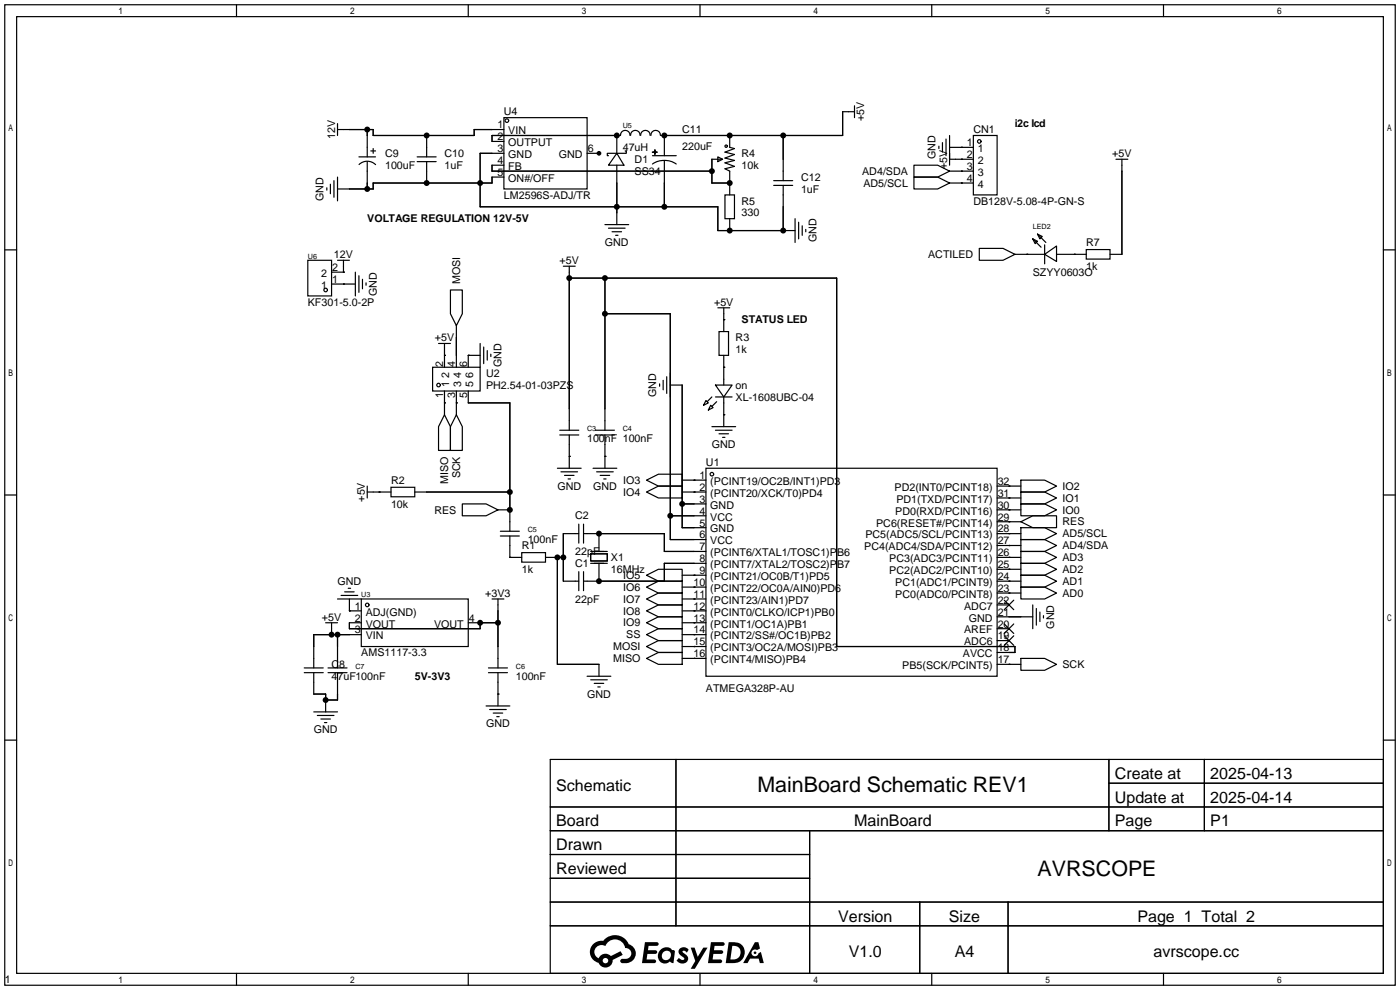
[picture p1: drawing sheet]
<svg xmlns="http://www.w3.org/2000/svg" width="299mm" height="212mm" viewBox="0 0 299 212" stroke-linecap="round" stroke-linejoin="round" font-family="sans-serif">
<g fill="#000">
<path d="M137.8 201.4h1.7a1.31 1.31 0 0 1 1.2 .2 .4 .4 0 0 1-.3 .5l-1.8 .1-.1 .9h1.6a.4 .4 0 0 1 .4 .4 .4 .4 0 0 1-.5 .4h-1.6l-.2 1.2h1.4a.46 .46 0 0 1 .5 0 .46 .46 0 0 1 .1 .5l-.4 .2h-2.6zM145.3 202.7a1.3 1.3 0 0 1 1.9 .3l-.4 .6a.54 .54 0 0 0-.9-.2l.1 .2a1.34 1.34 0 0 1 .9 1.8 1.47 1.47 0 0 1-2.3-.1l.5-.6 .8 .5a.31 .31 0 0 0 .4-.3 .31 .31 0 0 0-.3-.4 1.12 1.12 0 0 1-.7-1.8zM147.6 202.5h.9l.6 2 1.2-2h.9l-2.7 4.6h-.9l1-1.7zM151.9 201.4h1.7a1.32 1.32 0 0 1 1.2 .2 .39 .39 0 0 1-.3 .5l-1.8 .1-.1 .9h1.6a.4 .4 0 0 1 .4 .4 .4 .4 0 0 1-.4 .4h-1.7l-.2 1.2h1.4a.46 .46 0 0 1 .5 0 .46 .46 0 0 1 .1 .5l-.4 .2h-2.6zM161.3 201.4h.8l.3 1.3-.6 .4a.75 .75 0 0 0-1.1 .3 .75 .75 0 0 0 .5 1 .75 .75 0 0 0 .9-.7l.5-.2 .6 2.3h-.8l-.3-.9h-1.8l-.5 .9h-1z"/>
<path d="M126.8 201.8a2.37 2.37 0 0 0 1.1 4 1.54 1.54 0 0 0 1.8 1 1.54 1.54 0 0 0 1.2-1.6l2.2-1.1-.5-.8-2 1a1.57 1.57 0 0 0-2.7 .5 1.5 1.5 0 0 1-.7-2.1 1.5 1.5 0 0 1 2.2-.5 2.23 2.23 0 0 1 2.3-1.4 2.23 2.23 0 0 1 2 1.8 1.16 1.16 0 0 1 1.2 1.1 1.16 1.16 0 0 1-1.1 1.2h-.7a.47 .47 0 0 0-.5 .4 .47 .47 0 0 0 .4 .5 2.17 2.17 0 0 0 2.5-.9 2.17 2.17 0 0 0-.3-2.7l-.8-.4a3.2 3.2 0 0 0-5.5-.7l-1.1 .1zM128.8 205.3a.6 .6 0 0 1 1.2 0 .6 .6 0 0 1-1.2 0z"/>
<path d="M141.2 203a1.6 1.6 0 0 0-.3 2.3 1.6 1.6 0 0 0 2.3 .2l.7 .3 .3-2.4-.1-.3-.5-.1a1.58 1.58 0 0 0-2.4 0zM141.8 203.5a.98 .98 0 0 1 1.6 .4 .98 .98 0 0 1-1.1 1.3 .94 .94 0 0 1-.9-.7 .94 .94 0 0 1 .4-1z"/>
<path d="M155.7 201.4l-.6 4.4h1.5a2.27 2.27 0 0 0 2.6-2.2 2.27 2.27 0 0 0-2.7-2.2zM156.5 202.1a1.5 1.5 0 0 1 1.8 1.6 1.5 1.5 0 0 1-1.9 1.4h-.3z"/>
<circle cx="78.5" cy="27.7" r=".63"/>
<circle cx="91.2" cy="39.1" r=".63"/>
<circle cx="91.2" cy="29" r=".63"/>
<circle cx="102.6" cy="39.1" r=".63"/>
<circle cx="128" cy="32.8" r=".51"/>
<circle cx="131.8" cy="29" r=".63"/>
<circle cx="142" cy="29" r=".63"/>
<circle cx="152.1" cy="36.6" r=".63"/>
<circle cx="156" cy="39.1" r=".63"/>
<circle cx="156" cy="29" r=".63"/>
<circle cx="167.4" cy="29" r=".63"/>
<circle cx="78.5" cy="40.4" r=".63"/>
<circle cx="121.7" cy="59.4" r=".63"/>
<circle cx="129.3" cy="59.4" r=".63"/>
<circle cx="131.8" cy="44.2" r=".63"/>
<circle cx="142" cy="44.2" r=".63"/>
<circle cx="156" cy="49.3" r=".63"/>
<circle cx="167.4" cy="49.3" r=".63"/>
<circle cx="129.3" cy="67.1" r=".63"/>
<circle cx="109" cy="105.2" r=".63"/>
<circle cx="109" cy="109" r=".63"/>
<circle cx="119.1" cy="119.1" r=".63"/>
<circle cx="120.4" cy="119.1" r=".63"/>
<circle cx="128" cy="114" r=".63"/>
<circle cx="143.3" cy="110.2" r=".63"/>
<circle cx="145.8" cy="107.7" r=".63"/>
<circle cx="70.9" cy="135.6" r=".63"/>
<circle cx="72.1" cy="135.6" r=".63"/>
<circle cx="102.6" cy="133.1" r=".63"/>
<circle cx="106.4" cy="133.1" r=".63"/>
<circle cx="128" cy="124.2" r=".63"/>
<circle cx="69.6" cy="149.6" r=".63"/>
<circle cx="161.4" cy="203.6" r=".28"/>
</g>
<g fill="none" stroke="#000" stroke-width=".25">
<path d="M1 1h297.2v209.6h-297.2zM3.6 3.6h292.1v204.4h-292.1zM50.5 1v2.6M100.1 1v2.6M149.6 1v2.6M199.1 1v2.6M248.7 1v2.6M70.6 39.4v2M71.4 38.6v3.6M72.1 26.4v2.6M72.1 37.8v5.1M72.1 27.7h7.7v1.3h21.5v-1.3h6.4"/>
<path d="M76.7 33.5h3.6M76.7 35.2a2.54 2.54 0 0 1 3.6 0M78.5 27.7v5.8M78.5 34.5v5.9M79.2 32.3h1.1M79.8 31.8v1M89.2 33.5h4M89.2 34.5h4M91.2 29v4.5M91.2 34.5v4.6M107.7 25.1h17.8v15.3h-17.8zM107.7 32.8h-5.1v11.4h50.8v5.1h16.5"/>
<path d="M107.7 35.3h-2.5v1.3h46.9M107.7 37.8h-2.5v1.3h-25.4v1.3h-7.7M125.5 32.8h2.5M131.8 32.8l1.5 2.5h-3.3zM131.8 29v3.8M131.8 35.3v12.7M132.6 29h-27.4v1.2h2.5M132.6 28.9a1.01 1.01 0 0 1 1-1 1.01 1.01 0 0 1 1 1M133.6 32.3h.3v.5h-4.1v.5h.2M134.8 28.9a1.01 1.01 0 0 1 1-1 1.01 1.01 0 0 1 1 1M136.9 28.9a1.01 1.01 0 0 1 1-1 1.01 1.01 0 0 1 1 1M139.1 28.9a1.01 1.01 0 0 1 1-1 1.01 1.01 0 0 1 1 1"/>
<path d="M139.4 32.5h1.1zM139.4 33.3h5.1M140 32v1zM142 34.3l1.6 .2 .9 .6M142 34.3l-1.1 .1-1.5 .7M142 29v4.3M142 34.3v9.9M153.4 33.5l1 .5-1 .5zM154.4 34h-2.3v5.1h3.9M156 29v2.5l1 .3-2.1 .7 2.1 .5-2.1 .8 2.1 .5-2.1 .5 2.1 .8-2.1 .5 1.1 .5v5.1M165.4 39.6h4M165.4 38.6h4"/>
<path d="M167.4 29v9.6M167.4 39.6v9.7M182.6 23.9h-2.5v5.1h-38.9M182.6 22.6v2.5M195.3 35.3h5.1l2.5 1.3-2.5 1.2h-5.1zM195.3 37.8h5.1l2.5 1.3-2.5 1.3h-5.1zM200.7 31.2v.6M201.4 30.5v2M202.2 29.7v3.6M202.9 34h5.1M202.9 39.1h5.1M202.9 36.6h5.1"/>
<path d="M202.9 31.5h5.1M202.9 29v6.3M205.5 31.5h.1M205.5 34h.1M205.5 36.6h.1M205.5 39.1h.1M208 29h5.1v12.7h-5.1zM238.5 34h2.5M239.8 34v20.4h-2.6M1 53.4h2.6M65.8 55.6h5.1v7.6h-5.1zM69.8 40.1v.5"/>
<path d="M70.9 58.2h2.5M72.1 55.6h2.6M73.4 58.2h.1M73.4 55.6v2.6M75.9 58.2v5M76.7 58.9v3.6M77.5 59.7v2M120.4 56.9h2.5M121.7 59.4h57.1v78.8h38.1v1.2h-3.8M121.7 56.9v35M129.3 59.4v32.5M129.3 48h5.1"/>
<path d="M130 48.8h3.6M130.8 49.5h2M131.6 50.3h.5M154.9 41.7h2.1v5h-2.1zM156 46.7v2.6M169.9 46.7v5.1M170.7 47.5v3.6M171.4 48.3v2M172.2 49v.5M209.3 53.1h5.1l2.5 1.3-2.5 1.2h-5.1zM216.9 54.4h6.4M219.5 54.4h.1"/>
<path d="M220.7 51.1l1 .5-.5 .5zM220.7 51.1l1.8 1.7M221.7 50l1.1 .5-.6 .6zM221.7 50l1.8 1.8M223.3 54.4l2.5-1.8v3.3zM223.3 52.3v4.1M225.8 54.4h6.4M229.6 54.4h.1M232.2 53.3h5v2.1h-5zM295.7 53.4h2.5M70.9 60.7h5M73.4 60.7h.1"/>
<path d="M78.2 60.5v.5M92.5 78.5h10.1v5.1h-10.1zM93.7 73.4h2.6M95 75.9h.1M95 73.4v5.1M96.3 62h2.5v5.1l-1.3 2.5-1.2-2.5zM97.5 69.6v8.9M100.1 75.9h.1M100.1 75.9v2.6M100.1 75.9h2.5M102.6 73.4v5.1M103.4 74.2v3.5"/>
<path d="M104.1 74.9v2.1M104.9 75.7v.5M129.3 67.1h14v48.2h7.6M153.4 65.8h2.6M153.7 70.9h2v5h-2zM154.7 68.3h.1M154.7 78.5h.1M154.7 65.8v5.1M154.7 75.9v6.4M95 88.6l1.3 2.6v5.1h-2.6v-5.1zM95 86.1h.1M95 83.6v5"/>
<path d="M97.5 88.6l1.3 2.6v5.1h-2.5v-5.1zM97.5 86.1h.1M97.5 83.6v5M100.1 83.6v2.5h8.9v27.4M119.6 93h4.1M119.6 91.9h4.1M121.7 97.5h.1M121.7 93v7.1M127.3 93h4M127.3 91.9h4M129.3 97.5h.1M129.3 93v7.1"/>
<path d="M141 82v.5M141.7 81.3v2M142.5 80.5v3.6M143.3 82.3h2.5v30.5h5.1M150.9 85.6l.5 .5-1 .5zM151.9 86.6l.5 .5-1 .5zM152.1 84.8l-1 1.1M152.1 91.2h5.1M152.9 82.3h3.6l-1.8 2.5zM152.9 91.9h3.6M152.9 84.8h3.6M153.2 85.9l-1.1 1"/>
<path d="M153.7 92.7h2M154.4 93.5h.5M154.7 88.6h.1M154.7 84.8v6.4M1 105.8h2.6M78.5 105.2h5.1M78.5 103.9v2.5M81 105.2h.1M83.6 104.1h5v2.1h-5zM88.6 105.2h20.4M98.8 107.7h5.1l2.5 1.3-2.5 1.2h-5.1zM106.4 109h2.6"/>
<path d="M106.9 114.6h4.1M106.9 113.5h4.1M109 119.1h.1M109 119.1h2.5M109 114.6v4.5M111.5 118.1h5.1v2h-5.1zM116.6 119.1h3.8M119.1 119.1v22.9h8.9v2.5M119.1 100.1h5.1M119.9 100.8h3.5M120.6 101.6h2.1M121.4 102.4h.5"/>
<path d="M123.7 114h-3.3v10.2h3.3M123.7 112v4.1M124.7 114h17.3v3.9h8.9M124.7 112v4.1M126.2 118.4h3.6v1.5h-3.6zM126.2 117.9h3.6M126.7 100.1h5.1M127.5 100.8h3.6M128 114v3.9M128.3 101.6h2M129 102.4h.5M138.2 102.6l2.5-1.3h5.1v2.6h-5.1z"/>
<path d="M138.2 105.2l2.5-1.3h5.1v2.5h-5.1zM143.3 110.2h7.6M145.8 107.7h5.1M145.8 105.2h5.1M145.8 102.6h5.1M148.3 102.6h.1M148.3 105.2h.1M150.9 100.1h62.2v44.4h-62.2zM213.1 103.9h5.1M213.1 106.4h5.1M213.1 109h5.1M213.1 111.5h5.1"/>
<path d="M213.1 114h5.1M213.1 116.6h5.1M213.1 119.1h5.1M215.6 119.1h.1M215.6 116.6h.1M215.6 114h.1M215.6 109h.1M215.6 106.4h.1M215.6 103.9h.1M215.6 111.5h.1M218.2 117.9h5.1l2.5 1.2-2.5 1.3h-5.1zM218.2 115.3h5.1l2.5 1.3-2.5 1.3h-5.1z"/>
<path d="M218.2 112.8h5.1l2.5 1.2-2.5 1.3h-5.1zM218.2 107.7h5.1l2.5 1.3-2.5 1.2h-5.1zM218.2 105.2h5.1l2.5 1.2-2.5 1.3h-5.1zM218.2 102.6h5.1l2.5 1.3-2.5 1.3h-5.1zM218.2 111.5l2.5-1.3h5.1v2.6h-5.1zM295.7 105.8h2.5M69.6 133.1h2.5M70.9 133.1v2.5M72.1 128h5.1M72.1 135.6v7.1M72.9 127.3h3.6M73.7 126.5h2"/>
<path d="M74.4 125.7h.5M74.7 130.6h.1M74.7 130.6h2.5M74.7 128v2.6M77.2 128h22.9v10.2h-22.9zM77.2 133.1h-2.5v1.3h27.9v-1.3M77.2 135.6h-10.1v7.1M100.1 133.1h6.3M105.2 128h2.5M106.4 128v14.7M123.7 122.2v4M124.7 122.2v4"/>
<path d="M126.2 120.4h3.6M128 120.4v3.8M138.2 130.6l2.5-1.3h5.1v2.5h-5.1zM138.2 133.1l2.5-1.3h5.1v2.6h-5.1zM138.2 135.6l2.5-1.2h5.1v2.5h-5.1zM138.2 138.2l2.5-1.3h5.1v2.5h-5.1zM138.2 122.9l2.5-1.2h5.1v2.5h-5.1zM138.2 125.5l2.5-1.3h5.1v2.5h-5.1zM138.2 128l2.5-1.3h5.1v2.6h-5.1zM145.8 138.2h5.1M145.8 135.6h5.1M145.8 133.1h5.1"/>
<path d="M145.8 130.6h5.1M145.8 128h5.1M145.8 125.5h5.1M145.8 122.9h5.1M148.3 130.6h.1M148.3 133.1h.1M148.3 135.6h.1M148.3 138.2h.1M148.3 122.9h.1M148.3 125.5h.1M148.3 128h.1M150.9 120.4h-8.9v3.8h-17.3"/>
<path d="M213.1 121.7h5.1M213.1 124.2h5.1M213.1 126.7h5.1M213.1 129.3h2.5M213.1 131.8h7.6M213.1 134.4h2.5M213.1 136.9h2.5M214.6 128.3l2.1 2M214.6 133.4l2.1 2M214.6 135.9l2.1 2M215.6 126.7h.1M215.6 124.2h.1"/>
<path d="M215.6 121.7h.1M216.7 128.3l-2.1 2M216.7 133.4l-2.1 2M216.7 135.9l-2.1 2M218.2 125.5h5.1l2.5 1.2-2.5 1.3h-5.1zM218.2 122.9h5.1l2.5 1.3-2.5 1.3h-5.1zM218.2 120.4h5.1l2.5 1.3-2.5 1.2h-5.1zM220.7 129.3v5.1M221.5 130v3.6M222.2 130.8v2M223 131.6v.5M1 158.2h2.6"/>
<path d="M65 143.8h4.1M65 142.7h4.1M67.1 143.8v4.5h2.5v3.8M67.1 152.1h5M67.8 152.9h3.6M68.6 153.7h2M69.3 154.4h.5M70.1 143.8h4.1M70.1 142.7h4.1M72.1 143.8v5.8h-2.5M103.9 150.9h5.1M104.4 143.8h4.1"/>
<path d="M104.4 142.7h4.1M104.6 151.6h3.6M105.4 152.4h2M106.2 153.2h.5M106.4 148.3h.1M106.4 143.8v7.1M125.5 144.5h5.1M126.2 145.3h3.6M127 146.1h2M127.8 146.8h.5M138.2 140.7l2.5-1.3h5.1v2.6h-5.1zM145.8 140.7h5.1"/>
<path d="M148.3 140.7h.1M213.1 142h5.1M215.6 142h.1M218.2 140.7h5.1l2.5 1.3-2.5 1.3h-5.1zM295.7 158.2h2.5M117.6 162.3h178.1v45.7h-178.1zM117.6 172.5h178.1M117.6 177.5h178.1M144.5 162.3v35.6M173 177.5v30.5M237 162.3v15.2M237 167.4h58.7"/>
<path d="M257.4 162.3v15.2M117.6 182.6h55.4M117.6 192.8h178.1M117.6 187.7h55.4M117.6 197.9h178.1M196.6 192.8v15.2M215.4 192.8v15.2M50.5 208v2.6M100.1 208v2.6M149.6 208v2.6M199.1 208v2.6M248.7 208v2.6"/>
<circle cx="108.3" cy="25.8" r=".38"/>
<circle cx="155.2" cy="31.2" r=".25"/>
<circle cx="209.3" cy="30.2" r=".38"/>
<circle cx="69.6" cy="62" r=".38"/>
<circle cx="93.7" cy="82.3" r=".38"/>
<circle cx="152.1" cy="101.3" r=".38"/>
<circle cx="78.5" cy="129.3" r=".38"/>
</g>
<g font-size="4.6">
<text x="161.9" y="169.3">MainBoard Schematic REV1</text>
<text x="221.8" y="187.1">AVRSCOPE</text>
</g>
<g font-size="3.4">
<text x="238.3" y="166.5">Create at</text>
<text x="258.7" y="166.5">2025-04-13</text>
<text x="118.9" y="169">Schematic</text>
<text x="238.3" y="171.6">Update at</text>
<text x="258.7" y="171.6">2025-04-14</text>
<text x="118.9" y="176.6">Board</text>
<text x="182.6" y="176.6">MainBoard</text>
<text x="238.3" y="176.6">Page</text>
<text x="258.7" y="176.6">P1</text>
<text x="118.9" y="181.7">Drawn</text>
<text x="118.9" y="186.8">Reviewed</text>
<text x="179.1" y="197">Version</text>
<text x="202.8" y="197">Size</text>
<text x="243.1" y="197">Page 1 Total 2</text>
<text x="181.4" y="204.6">V1.0</text>
<text x="204" y="204.6">A4</text>
<text x="246.5" y="204.6">avrscope.cc</text>
</g>
<g font-size="2.3">
<text x="71.7" y="29.7" transform="rotate(-90 71.7 29.7)">12V</text>
<text x="106.3" y="27.4">1</text>
<text x="106.3" y="30">2</text>
<text x="107.7" y="24.7">U4</text>
<text x="108.6" y="28.7">VIN</text>
<text x="145.8" y="28.5">C11</text>
<text x="184.7" y="25.9" transform="rotate(-90 184.7 25.9)">+5V</text>
<text x="208" y="28.5">CN1</text>
<text x="216.9" y="27.2">i2c lcd</text>
<text x="82.3" y="33.6">C9</text>
<text x="95" y="33.6">C10</text>
<text x="106.3" y="32.5">3</text>
<text x="106.3" y="35.1">4</text>
<text x="108.6" y="31.2">OUTPUT</text>
<text x="108.6" y="33.8">GND</text>
<text x="119.5" y="33.8">GND</text>
<text x="125.6" y="32.5">6</text>
<text x="133.1" y="32.3">47uH</text>
<text x="135.6" y="34.8">D1</text>
<text x="145.8" y="32">220uF</text>
<text x="158.5" y="33.6">R4</text>
<text x="199.9" y="34" transform="rotate(-90 199.9 34)">GND</text>
<text x="206.6" y="31.2">1</text>
<text x="206.6" y="33.8">2</text>
<text x="209" y="32.5">1</text>
<text x="209" y="35.1">2</text>
<text x="237.7" y="33.6">+5V</text>
<text x="82.3" y="36.1">100uF</text>
<text x="95" y="36.1">1uF</text>
<text x="106.3" y="37.6">5</text>
<text x="108.6" y="36.3">FB</text>
<text x="108.6" y="38.9">ON#/OFF</text>
<text x="135.6" y="37.4">SS34</text>
<text x="158.5" y="36.1">10k</text>
<text x="171.2" y="38.6">C12</text>
<text x="171.2" y="41.2">1uF</text>
<text x="184.3" y="37.4">AD4/SDA</text>
<text x="184.5" y="39.9">AD5/SCL</text>
<text x="202.5" y="36.1" transform="rotate(-90 202.5 36.1)">+5V</text>
<text x="206.6" y="36.3">3</text>
<text x="206.6" y="38.9">4</text>
<text x="209" y="37.6">3</text>
<text x="209" y="40.1">4</text>
<text x="69.1" y="42.9" transform="rotate(-90 69.1 42.9)">GND</text>
<text x="78.5" y="47.5">VOLTAGE REGULATION 12V-5V</text>
<text x="107.7" y="42.4">LM2596S-ADJ/TR</text>
<text x="158.5" y="43.7">R5</text>
<text x="158.5" y="46.3">330</text>
<text x="208" y="43.7">DB128V-5.08-4P-GN-S</text>
<text x="129.3" y="52.6">GND</text>
<text x="174.5" y="51.8" transform="rotate(-90 174.5 51.8)">GND</text>
<text x="232.2" y="52.6">R7</text>
<text x="68.7" y="59.2">2</text>
<text x="71" y="57.9">2</text>
<text x="71.4" y="55.1">12V</text>
<text x="119.6" y="56.4">+5V</text>
<text x="198.4" y="55.1">ACTILED</text>
<text x="220.7" y="59">SZYY0603O</text>
<text x="232.2" y="57.7">1k</text>
<text x="65.8" y="65.3">KF301-5.0-2P</text>
<text x="68.7" y="61.7">1</text>
<text x="71" y="60.5">1</text>
<text x="80.5" y="63.2" transform="rotate(-90 80.5 63.2)">GND</text>
<text x="98.3" y="60.7" transform="rotate(-90 98.3 60.7)">MOSI</text>
<text x="152.6" y="65.3">+5V</text>
<text x="158.5" y="69.1">STATUS LED</text>
<text x="92.9" y="72.9">+5V</text>
<text x="157.2" y="72.9">R3</text>
<text x="157.2" y="75.5">1k</text>
<text x="94.7" y="78.4" transform="rotate(-90 94.7 78.4)">2</text>
<text x="96" y="82.6" transform="rotate(-90 96 82.6)">1</text>
<text x="96" y="80.7" transform="rotate(-90 96 80.7)">2</text>
<text x="97.3" y="78.4" transform="rotate(-90 97.3 78.4)">4</text>
<text x="98.6" y="82.6" transform="rotate(-90 98.6 82.6)">3</text>
<text x="98.6" y="80.7" transform="rotate(-90 98.6 80.7)">4</text>
<text x="99.8" y="78.4" transform="rotate(-90 99.8 78.4)">6</text>
<text x="101.1" y="82.6" transform="rotate(-90 101.1 82.6)">5</text>
<text x="101.1" y="80.7" transform="rotate(-90 101.1 80.7)">6</text>
<text x="103.9" y="80.5">U2</text>
<text x="103.9" y="83.1">PH2.54-01-03PZS</text>
<text x="107.2" y="78.5" transform="rotate(-90 107.2 78.5)">GND</text>
<text x="157.2" y="83.1">on</text>
<text x="94.7" y="85" transform="rotate(-90 94.7 85)">1</text>
<text x="97.3" y="85" transform="rotate(-90 97.3 85)">3</text>
<text x="99.8" y="85" transform="rotate(-90 99.8 85)">5</text>
<text x="140.2" y="84.8" transform="rotate(-90 140.2 84.8)">GND</text>
<text x="157.2" y="85.6">XL-1608UBC-04</text>
<text x="125.5" y="94.5">100nF 100nF</text>
<text x="152.1" y="95.8">GND</text>
<text x="150.9" y="99.6">U1</text>
<text x="78" y="107.2" transform="rotate(-90 78 107.2)">+5V</text>
<text x="83.6" y="103.4">R2</text>
<text x="95.8" y="103.4" transform="rotate(-90 95.8 103.4)">MISO</text>
<text x="98.3" y="102.2" transform="rotate(-90 98.3 102.2)">SCK</text>
<text x="119.1" y="104.7">GND</text>
<text x="126.7" y="104.7">GND</text>
<text x="133.2" y="103.4">IO3</text>
<text x="133.2" y="105.9">IO4</text>
<text x="149.5" y="107.4">3</text>
<text x="149.5" y="104.9">2</text>
<text x="149.5" y="102.4">1</text>
<text x="151.8" y="106.2">(PCINT20/XCK/T0)PD4</text>
<text x="151.8" y="103.6">(PCINT19/OC2B/INT1)PD3</text>
<text x="191.2" y="104.9">PD2(INT0/PCINT18)</text>
<text x="191.6" y="107.4">PD1(TXD/PCINT17)</text>
<text x="213.2" y="103.6">32</text>
<text x="213.2" y="106.2">31</text>
<text x="227.1" y="107.2">IO1</text>
<text x="227.1" y="104.7">IO2</text>
<text x="83.6" y="108.5">10k</text>
<text x="92.8" y="109.8">RES</text>
<text x="122.9" y="111">C2</text>
<text x="149.5" y="112.5">5</text>
<text x="149.5" y="110">4</text>
<text x="151.8" y="113.8">GND</text>
<text x="151.8" y="111.3">VCC</text>
<text x="151.8" y="108.7">GND</text>
<text x="187.3" y="112.5">PC6(RESET#/PCINT14)</text>
<text x="191.3" y="110">PD0(RXD/PCINT16)</text>
<text x="213.2" y="108.7">30</text>
<text x="213.2" y="111.3">29</text>
<text x="213.2" y="113.8">28</text>
<text x="227.1" y="109.8">IO0</text>
<text x="227.1" y="112.3">RES</text>
<text x="111.5" y="117.4">R1</text>
<text x="112.8" y="116.1">100nF</text>
<text x="122.9" y="118.6">22pF</text>
<text x="130.6" y="119.9">X1</text>
<text x="149.5" y="117.6">7</text>
<text x="149.5" y="115.1">6</text>
<text x="151.8" y="118.9">(PCINT6/XTAL1/TOSC1)PB6</text>
<text x="151.8" y="116.3">VCC</text>
<text x="184.7" y="117.6">PC4(ADC4/SDA/PCINT12)</text>
<text x="185" y="115.1">PC5(ADC5/SCL/PCINT13)</text>
<text x="213.2" y="116.3">27</text>
<text x="213.2" y="118.9">26</text>
<text x="227.1" y="119.9">AD3</text>
<text x="227.1" y="117.4">AD4/SDA</text>
<text x="227.1" y="114.8">AD5/SCL</text>
<text x="72.1" y="125">GND</text>
<text x="111.5" y="122.5">1k</text>
<text x="122.9" y="121.2">C1</text>
<text x="130.6" y="122.5">16MHz</text>
<text x="133.2" y="123.7">IO5</text>
<text x="148.2" y="125.2">10</text>
<text x="149.5" y="122.7">9</text>
<text x="149.5" y="120.1">8</text>
<text x="151.8" y="124">(PCINT21/OC0B/T1)PD5</text>
<text x="151.8" y="121.4">(PCINT7/XTAL2/TOSC2)PB7</text>
<text x="190.1" y="120.1">PC3(ADC3/PCINT11)</text>
<text x="190.1" y="122.7">PC2(ADC2/PCINT10)</text>
<text x="191.3" y="125.2">PC1(ADC1/PCINT9)</text>
<text x="213.2" y="121.4">25</text>
<text x="213.2" y="124">24</text>
<text x="227.1" y="125">AD1</text>
<text x="227.1" y="122.5">AD2</text>
<text x="75.8" y="130.3">1</text>
<text x="78.2" y="131.6">ADJ(GND)</text>
<text x="103.7" y="127.5">+3V3</text>
<text x="122.9" y="128.8">22pF</text>
<text x="133.2" y="131.3">IO8</text>
<text x="133.2" y="126.3">IO6</text>
<text x="133.2" y="128.8">IO7</text>
<text x="148.2" y="130.3">12</text>
<text x="148.2" y="127.8">11</text>
<text x="151.8" y="131.6">(PCINT0/CLKO/ICP1)PB0</text>
<text x="151.8" y="129">(PCINT23/AIN1)PD7</text>
<text x="151.8" y="126.5">(PCINT22/OC0A/AIN0)PD6</text>
<text x="191.3" y="127.8">PC0(ADC0/PCINT8)</text>
<text x="206.1" y="130.3">ADC7</text>
<text x="213.2" y="126.5">23</text>
<text x="213.2" y="129">22</text>
<text x="213.2" y="131.6">21</text>
<text x="227.1" y="127.5">AD0</text>
<text x="68.8" y="132.6">+5V</text>
<text x="75.8" y="132.8">2</text>
<text x="75.8" y="135.4">3</text>
<text x="78.2" y="134.1">VOUT</text>
<text x="78.2" y="136.7">VIN</text>
<text x="92.8" y="134.1">VOUT</text>
<text x="100.2" y="132.8">4</text>
<text x="133.2" y="133.9">IO9</text>
<text x="133.9" y="136.4">SS</text>
<text x="148.2" y="137.9">15</text>
<text x="148.2" y="135.4">14</text>
<text x="148.2" y="132.8">13</text>
<text x="151.8" y="136.7">(PCINT2/SS#/OC1B)PB2</text>
<text x="151.8" y="134.1">(PCINT1/OC1A)PB1</text>
<text x="206.1" y="135.4">AREF</text>
<text x="206.1" y="137.9">ADC6</text>
<text x="207.1" y="132.8">GND</text>
<text x="213.2" y="134.1">20</text>
<text x="213.2" y="136.7">19</text>
<text x="225.3" y="134.4" transform="rotate(-90 225.3 134.4)">GND</text>
<text x="70.9" y="142.8">C8</text>
<text x="77.2" y="140.2">AMS1117-3.3</text>
<text x="131.1" y="139">MOSI</text>
<text x="131.1" y="141.5">MISO</text>
<text x="148.2" y="140.5">16</text>
<text x="151.8" y="141.7">(PCINT4/MISO)PB4</text>
<text x="151.8" y="139.2">(PCINT3/OC2A/MOSI)PB3</text>
<text x="192.8" y="143">PB5(SCK/PCINT5)</text>
<text x="205.8" y="140.5">AVCC</text>
<text x="213.2" y="139.2">18</text>
<text x="213.2" y="141.7">17</text>
<text x="227.1" y="142.8">SCK</text>
<text x="70.9" y="145.3">47uF100nF</text>
<text x="88.6" y="145.3">5V-3V3</text>
<text x="110.2" y="145.3">100nF</text>
<text x="125.5" y="149.1">GND</text>
<text x="150.9" y="147.9">ATMEGA328P-AU</text>
<text x="103.9" y="155.5">GND</text>
<text x="67.1" y="156.7">GND</text>
<text x="1" y="210.1">1</text>
</g>
<g font-size="1.5">
<text x="133.1" y="27.4">U5</text>
<text x="220.7" y="49">LED2</text>
<text x="65.8" y="55.3">U6</text>
<text x="125.5" y="92.1">C3</text>
<text x="133.1" y="92.1">C4</text>
<text x="112.8" y="113.7">C5</text>
<text x="77.2" y="127.7">U3</text>
<text x="75.9" y="142.9">C7</text>
<text x="110.2" y="142.9">C6</text>
</g>
</svg>
